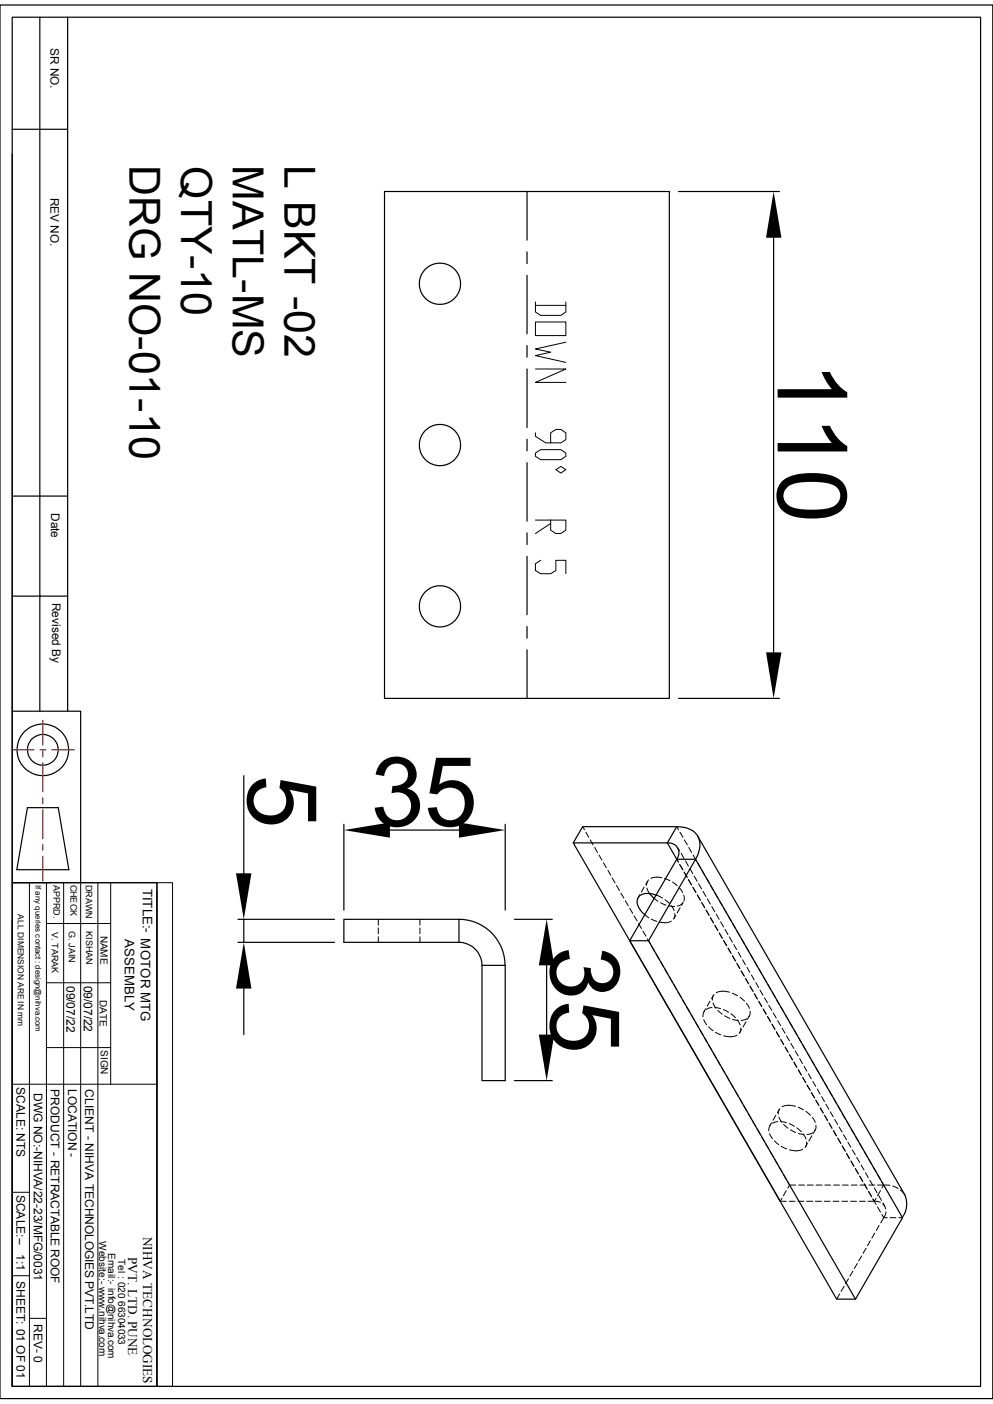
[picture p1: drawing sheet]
<svg xmlns="http://www.w3.org/2000/svg" width="210mm" height="297mm" viewBox="0 0 210 297" stroke-linecap="round" stroke-linejoin="round" font-family="sans-serif">
<g fill="none" stroke="#000" stroke-width=".25">
<path d="M0 1.1h210v294.8h-210zM2.6 3.6h204.8v289.7h-204.8zM8.4 3.6v146.9M14.3 3.6v146.9M2.6 32.6v117.9h14.5v36.2M2.6 27.3h11.7M81.3 40.5h60.3v107.2h-60.3zM111.5 53.3v2.5M111.5 58.3v12.3M111.5 40.5v10.3M143.5 40.5h21.3M163.6 50.3v87.7"/>
<path d="M111.5 73.1v2.5M111.5 78.1v12.3M111.5 92.9v2.5M111.5 97.9v12.3M2.6 104.9h11.7M111.5 112.7v2.5M111.5 117.7v12.3M2.6 126.1h11.7M111.5 132.5v2.5M111.5 137.5v10.2M2.6 150.5v36.2M143.5 147.7h21.3"/>
<path d="M5.8 170.9h6.5l2.3 13.1h-11zM51.6 164.1v20.6M72.7 174.4v18.1M82.5 175.6h14.6M106.8 174.4v18.1M141.1 178.3l2 3.5a2.13 2.13 0 0 0 .2-2.4 2.13 2.13 0 0 0-2.2-1M141.1 178.3h-19.9l43.9 75.8M141.1 178.3l2-3.4a4.9 4.9 0 0 1 4.6 2.2 5.1 5.1 0 0 1-.6 4.7h-4l-9.9 17.2h4M143.1 174.9h-19.9l-2 3.4M147.6 176.9l43.7 75.8a4.8 4.8 0 0 1-.5 4.9M2.6 186.7h30.6v106.6h-30.6zM2.6 194.8v98.5"/>
<path d="M50.3 199.3h20.4M50.3 194.5h20.4M51.6 194.5v4.8M97.1 199.3a4.9 4.9 0 0 1 4.8 4.9M97.1 194.5h-24.4v4.8h24.4M97.1 194.5v4.8M97.1 194.5a9.7 9.7 0 0 1 9.7 9.7M108.8 194.5h8M133.2 199l43.8 75.8h3.9M137.4 189.1l.9 1M138.8 189.4a3.6 3.6 0 0 0-3.7 .3 2.37 2.37 0 0 0 .5 3l.8 .8M147.1 181.8l43.8 75.8-10 17.2-43.7-75.8z"/>
<path d="M51.6 209.1v9.8M101.9 204.2h4.9v24.4h-4.9zM115.6 204.2v14.7M108.8 228.6h8"/>
<circle cx="93.1" cy="60" r="4.4"/>
<circle cx="93.1" cy="94.1" r="4.4"/>
<circle cx="93.1" cy="128.3" r="4.4"/>
<circle cx="9.1" cy="158.6" r="5.5"/>
<circle cx="9.1" cy="158.6" r="3.3"/>
</g>
<g fill="none" stroke="#000" stroke-width=".21">
<path d="M113.2 68.1h6.5v2.9h-6.5zM113.2 63.9v2.1l1.1 .7h4.3l1.1-.7v-2.1M113.2 78.1h6.5l-6.5 2.8h6.5M113.2 64.6h6.5M119.7 72.4l-6.5 1.4 3.3 .7-3.3 .7 6.5 1.5M113.2 95.8l1.1-.7h4.3l1.1 .7v.7l-1.1 .7h-4.3l-1.1-.7zM113.2 91.6v.7l2.2 1.4h3.2l1.1-.7v-1.4l-1.1-.8h-1l-1.1 .8v2.1M117.6 99.4l1-.7 1.1 .7-1.1 .7zM113.2 110h6.5v2.1l-1.1 .8h-1l-1.1-.8v-2.1M114.3 118.5l-1.1 .8v1.4l1.1 .7h2.2l1.1-.7v-2.2h2.1v2.9M116.5 110.7l-3.3 2.2M123.2 174.9l.4 .6"/>
<path d="M123.9 176.1l.6 1M124.8 177.7l.6 1M125.8 179.3l.6 1M143.1 174.9l.4 .6M143.3 179.3l.4 .7M143.8 176.1l.6 1M144.7 177.7l.7 1M145.7 179.3l.6 1M2.6 186.7h30.6M6.2 186.7v106.6M9.8 195.4h13.6M9.8 186.7v106.6"/>
<path d="M13.5 186.7v106.6M17.1 186.7v106.6M20.7 186.7v106.6M23.4 186.7v42.7M33.2 186.7h3.3v106.6h-3.3zM33.2 188.6v104.7M80 194.5v1.2M80 196.3v1.2M80 198.2v1.1M88.8 194.5v1.2M88.8 196.3v1.2M88.8 198.2v1.1"/>
<path d="M126.7 180.9l.6 1M127.6 182.5l.6 1.1M128.6 184.1l.6 1.1M129.5 185.7l.6 1.1M130.4 187.3l.6 1.1M131.3 188.9l.7 1.1M132.2 190.5l.7 1.1M133.2 192.2l.6 1M134.1 193.8l.6 1M135 195.4l.7 1M135.3 189.3l-.3 .6M136 197l.6 1"/>
<path d="M136.2 187.7l-.6 1M136.4 193.5l.8 .6M136.8 187.9l.6 1.1M136.9 198.6l.6 1M136.9 186.5l-.3 .6M137.2 186.1l-.4 .8-.1 .4M137.8 194.4l1.1 .5M138.3 190.1l.8 .6M138.8 189.4l1.3 .6M139.7 191l1.1 .5M140 185.7l-1.1-.2-1.2 .3M140.5 185.8l1.2 .5"/>
<path d="M140.6 190.3l1 .8M141.4 191.6l1.3 .2M142 194.9h-.2a3.1 3.1 0 0 1-2.3 .2M142 191.6l.6 1.1M142.2 186.6l1 .8M142.7 193.3v.6l-.2 .5M142.9 193.6l-.4 .7M143.4 182.3l-.3-.5 .4 .6M143.6 187.8l.8 1M143.7 182.8l.7 1.2M143.8 192l-.6 1.1M144.1 180.5l.6 1.1"/>
<path d="M144.3 191.1l-.5 .4-.5 .2M144.5 190.8l-.4 .7M144.6 189.4l.1 1.2M144.7 184.4l.7 1.2M145 182.1l.6 1.1M145.6 186.1l.6 1M145.7 186.2l.6 1M145.9 183.7l.6 1.1M146.5 187.7l.7 1M146.6 180.9l.6 1M146.6 187.8l.6 1M146.8 185.3l.6 1.1"/>
<path d="M147.4 189.3l.7 1M147.5 182.5l.6 1.1M147.5 189.4l.6 1.1M147.7 186.9l.7 1.1M148.4 190.9l.6 1M148.5 184.1l.6 1.1M148.5 191l.6 1.1M148.7 188.6l.6 1.1M149.3 192.5l.6 1M149.4 185.7l.6 1.1M149.4 192.6l.6 1.1M149.6 190.2l.6 1.1"/>
<path d="M150.2 194.1l.7 1.2M150.3 187.3l.6 1.1M150.5 191.8l.7 1.1M151.2 195.7l.6 1.1M151.2 188.9l.6 1.1M151.2 195.8l.6 1.1M151.5 193.4l.6 1.1M152.1 197.3l.6 1.1M152.1 190.5l.7 1.1M152.1 197.4l.7 1.1M152.4 195l.6 1.1M153 198.9l.6 1.1"/>
<path d="M153.1 192.2l.6 1M153.1 199.1l.6 1M153.3 196.6l.7 1.1M154 193.8l.6 1M154.3 198.2l.6 1.1M154.9 195.4l.7 1M155.2 199.8l.6 1.1M155.9 197l.6 1M156.8 198.6l.6 1M9.8 207.9h13.6M137.8 200.2l.6 1.1M138.8 201.8l.6 1.1"/>
<path d="M139.7 203.4l.6 1.1M140.6 205l.6 1.1M141.6 206.6l.6 1.1M142.5 208.2l.6 1.1M143.4 209.8l.6 1.1M144.3 211.5l.6 1M145.2 213.1l.7 1M146.2 214.7l.6 1M147.1 216.3l.6 1M148 217.9l.7 1M148.8 215.7l.6 1.1M149 213.9l-.3 .6v.6"/>
<path d="M149 219.5l.6 1.1M149.2 213.4l-.3 .6M149.9 217.3l.9 .8M150.2 211.8l-.6 1.1M150.6 213.1l-1.2 .4M150.8 212.2l.6 1.1M150.9 210.6l-.4 .6M151 210.4l-.3 .6v.6M151.2 213.1l1.2 .3M151.3 218.4l1.1 .5M151.8 213.7l.9 .8M153 213.6l1.1 .5"/>
<path d="M153.2 214.9l1.1 .5M154 200.5l.6 1.1M154 200.7l.6 1M154.3 209.9l-1.4-.2-1.4 .3M154.6 214.5l.9 .8M154.9 210.1l1.1 .6M154.9 202.1l.6 1.1M154.9 215.6l1.2 .3M154.9 202.3l.7 1M155.8 203.8l.6 1M155.9 219l-1.4 .3-1.5-.2M155.9 203.9l.6 1"/>
<path d="M155.9 215.8l.6 1M156.1 201.4l.6 1.1M156.5 211l1 .8M156.7 217.5l-.1 .5-.3 .6M156.7 205.4l.7 1.1M156.8 217.8l-.3 .6M157.1 203l.5 1.1M157.6 207l.8 1.2M157.7 200.2l.7 1.1M157.8 216.2l-.7 1.1M157.9 212.3l.6 1M157.9 215.5l-1.1 .4"/>
<path d="M158 204.6l.6 1.1M158.5 215l-.4 .6M158.6 208.6l.7 1.2M158.6 213.9v.7l-.2 .5M158.7 201.8l.6 1.1M158.9 206.2l.6 1.1M159.5 210.2l.6 1M159.6 203.4l.6 1.1M159.6 210.3l.6 1.1M159.9 207.9l.5 1M160.4 211.8l.7 1.1M160.5 205l.6 1.1"/>
<path d="M160.5 211.9l.6 1.1M160.7 209.5l.7 1M161.4 213.4l.6 1.1M161.5 206.6l.6 1.1M161.5 213.5l.6 1.1M161.7 211.1l.6 1M162.3 215l.6 1.1M162.4 208.2l.6 1.1M162.4 215.1l.6 1.1M162.6 212.7l.6 1M163.2 216.6l.7 1.1M163.3 209.8l.6 1.1"/>
<path d="M163.3 216.7l.6 1.1M163.5 214.3l.7 1M164.2 218.2l.6 1.2M164.2 211.5l.6 1M164.5 215.9l.6 1.1M165.1 219.8l.6 1.1M165.1 213.1l.7 1M165.1 220l.7 1M165.4 217.5l.6 1.1M166.1 214.7l.6 1M166.3 219.1l.7 1.1M167 216.3l.6 1"/>
<path d="M167.9 217.9l.7 1M168.9 219.5l.6 1.1M2.6 229.4h30.6M9.8 221.6h13.6M149.9 221.1l.6 1.1M150.8 222.7l.7 1.1M151.8 224.3l.6 1.1M152.7 225.9l.6 1.1M153.6 227.5l.6 1.1M154.6 229.2l.6 1M155.5 230.8l.6 1M156.4 232.4l.6 1"/>
<path d="M157.3 234l.6 1M158.2 235.6l.7 1M159.2 237.2l.6 1.1M160.1 238.8l.6 1.1M162.8 239.8l.6 1.1M162.9 238l-.3 .6v.6M163.2 237.5l-.4 .7M164.1 235.9l-.6 1.1M164.5 237.3l-1.2 .3M164.7 236.3l.6 1.1M164.8 234.7l-.4 .7M164.9 234.5l-.3 .6v.6"/>
<path d="M165.1 237.3l1.2 .2M165.7 237.9l1 .8M166 221.4l.6 1.1M166.1 221.6l.6 1M166.9 237.7l1.1 .6M167 223.1l.6 1M167 223.2l.6 1M167.2 239l1.1 .6M167.3 220.7l.6 1.1M167.9 224.7l.6 1M167.9 224.8l.7 1M168.2 222.3l.6 1.1"/>
<path d="M168.2 234l-1.4-.2-1.4 .3M168.5 238.6l1 .8M168.8 234.2l1.1 .6M168.8 226.3l.6 1M168.9 239.8l1.2 .2M168.9 226.4l.6 1.1M169.1 223.9l.6 1.1M169.8 227.9l.5 1M169.8 221.1l.6 1.1M169.8 228l.6 1.1M169.8 239.9l.7 1.1M170.1 225.6l.5 1"/>
<path d="M170.4 235.1l1 .8M170.6 229.5l.8 1.2M170.7 222.7l.7 1.1M171 227.2l.6 1M171.6 231.1l.7 1.2M171.7 224.3l.6 1.1M171.8 236.4l.6 1M171.9 239.6l-1.2 .4M171.9 228.8l.6 1M172.4 239.1l-.4 .7M172.5 232.7l.7 1.2M172.6 238v.7l-.3 .5"/>
<path d="M172.6 225.9l.6 1.1M172.8 230.4l.6 1M173.4 234.3l.7 1.1M173.5 227.5l.6 1.1M173.5 234.4l.6 1.1M173.8 232l.6 1M174.4 235.9l.6 1.1M174.5 229.2l.5 1M174.5 236.1l.5 1M174.7 233.6l.6 1.1M175.3 237.5l.6 1.1M175.4 230.8l.6 1"/>
<path d="M175.4 237.7l.6 1M175.6 235.2l.6 1.1M176.2 239.1l.7 1.1M176.3 232.4l.6 1M176.3 239.3l.6 1M176.5 236.8l.7 1.1M177.2 234l.6 1M177.5 238.4l.6 1.1M178.1 235.6l.7 1M179.1 237.2l.6 1.1M180 238.8l.6 1.1M2.6 252.2h3.6"/>
<path d="M161 240.4l.7 1.1M162 242l.6 1.1M162.9 243.6l.6 1.1M163.8 241.3l.9 .8M163.8 245.2l.7 1.1M164.8 246.8l.6 1.1M165.2 242.5l1.2 .5M165.4 253.5l-.4 .6h1.3M165.7 248.5l.6 1M166.3 251.9l-.6 1M166.6 250.1l.4 .6M166.9 254.1h1.2"/>
<path d="M168.3 250.7h-1.3l-.4 .6M168.8 254.1h1.2M168.9 250.7h1.2M169.8 243.1l-1.4 .4-1.4-.3M170.6 241.6v.5l-.3 .6M170.6 254.1h1.3M170.7 250.7h1.3M170.8 241.9l-.4 .7M171.7 240.3l-.6 1.1M172.5 254.1h1.2M172.6 250.7h1.3M174.3 254.1h1.3"/>
<path d="M174.5 250.7h1.2M176.2 254.1h1.2M176.3 250.7h1.2M177.2 240.7l.6 1.1M177.2 240.9l.6 1M178.1 254.1h1.2M178.1 242.4l.7 1.1M178.2 250.7h1.2M178.4 240l.6 1.1M179 244l.6 1M179.1 244.1l.6 1.1M179.3 241.6l.7 1.1"/>
<path d="M179.9 254.1h1.2M180 245.6l.6 1M180 245.7l.6 1.1M180 250.7h1.3M180.3 243.2l.6 1.1M180.9 247.2l.6 1M180.9 240.4l.7 1.1M180.9 247.3l.7 1.1M181.2 244.9l.6 1M181.8 254.1h1.2M181.8 248.8l.6 1.1M181.9 242l.6 1.1"/>
<path d="M181.9 248.9l.6 1.1M181.9 250.7h1.2M182.1 246.5l.7 1M182.8 250.4l.5 1.1M182.8 243.6l.6 1.1M182.8 250.5l.6 1.1M183 248.1l.6 1M183.6 254.1h1.3M183.7 252l.6 1.1M183.7 245.2l.7 1.1M183.7 252.1l.7 1.1M183.8 250.7h1.2"/>
<path d="M184 249.7l.6 1M184.6 253.6l.3 .5M184.7 246.8l.6 1.1M184.7 253.7l.6 1.1M184.9 254.1l1.3 .2M184.9 251.3l.6 1M185.3 253.5l-.4 .6M185.6 250.7h1.3M185.6 248.5l.6 1M185.6 255.3l.6 1.1M185.8 252.9l.6 1.1M185.9 259.2l-.6 1.1"/>
<path d="M186.2 251.9l-.6 1M186.5 250.1l.4 .6M186.5 256.9l.4 .7M186.7 254.7l.6 1M186.8 254.5l.3 .6M186.9 250.7h1.3M186.9 257.6h.8M186.9 250.7l-.4 .6M186.9 257.6l-.6 1.1M187.4 256.4l-.1 .5-.4 .7M188.3 257.6h1.2M188.8 250.9l1.1 .5"/>
<path d="M190.1 257.6h.8M190.4 251.8l.9 .9M2.6 269.9h3.6M6.2 278.9h3.6M177.6 273.7l-.6 1.1M178.5 272.1l-.6 1.1M179.5 270.5l-.7 1.1M180.4 268.9l-.7 1.1M181.3 267.3l-.6 1.1M182.2 265.7l-.6 1M183.2 264.1l-.7 1M184.1 262.5l-.6 1"/>
<path d="M185 260.9l-.6 1"/>
</g>
<path d="M2.4 158.6h4.8M8.4 158.6h1.3M9.1 152.4v5.2M9.1 158.8v1.3M10.9 158.6h4.8M9.1 161.3v6.2M9.1 168.7v1.3M9.1 171.2v6.2M9.1 178.6v1.3M9.1 181.1v5.3" fill="none" stroke="#f00" stroke-width=".25"/>
<path d="M163.6 40.5l1.7 9.8h-3.3zM162 138h3.3l-1.7 9.7zM72.7 175.6l9.8-1.6v3.2zM97.1 174l9.7 1.6-9.7 1.6zM49.9 184.7h3.3l-1.6 9.8zM51.6 199.3l1.6 9.8h-3.3zM115.6 194.5l1.6 9.7h-3.2zM114 218.9h3.2l-1.6 9.7z" fill="#000"/>
<g fill="#000">
<path d="M53.7 165.7l1.4-.8 1.1-.2 .1 1.8a2.98 2.98 0 0 0-2.7 3.2 2.98 2.98 0 0 0 3.1 2.8 3.2 3.2 0 0 0 3.6-1.9 3.2 3.2 0 0 0-1.2-3.9l.3-1.7 7.5 1.4v7.3h-1.7v-5.9l-4-.7a4.6 4.6 0 0 1 .1 5.4 4.6 4.6 0 0 1-5.2 1.8 5 5 0 0 1-2.4-8.6z"/>
<path d="M164.5 82.3h11.4l-1.2-1.7-.9-1.9h1.7a9.4 9.4 0 0 0 3.7 4.3v1.1h-14.7zM164.5 93.7h11.4l-1.2-1.7-.9-1.9h1.7a9.4 9.4 0 0 0 3.7 4.3v1.1h-14.7zM165.3 102a7.7 7.7 0 0 1 5.4-1.9 9.9 9.9 0 0 1 7.3 1.8 4.4 4.4 0 0 1-2.3 7.3 15.2 15.2 0 0 1-9.2-.5 4.4 4.4 0 0 1-1.2-6.7zM166.5 103.1a2.5 2.5 0 0 0 1.3 4.3 17.1 17.1 0 0 0 8.3-.2 2.51 2.51 0 0 0 1.6-2.5 2.51 2.51 0 0 0-2-2.3 16.6 16.6 0 0 0-8.4 .2z"/>
<path d="M117.3 202.5l1.3-1 1.7-.5 .2 1.9a2.93 2.93 0 0 0-2.7 3.3 2.93 2.93 0 0 0 3.5 2.5 2.93 2.93 0 0 0 2.2-3.7l-.1-.4 1.6 .2a2.57 2.57 0 0 0 .8 2.6 2.57 2.57 0 0 0 2.7 .3 2.57 2.57 0 0 0 1.1-2.9 2.57 2.57 0 0 0-2.6-1.8l.4-1.9a4.5 4.5 0 0 1 3.8 3.9 4.5 4.5 0 0 1-2.7 4.7 3.2 3.2 0 0 1-4.1-1.9 3.8 3.8 0 0 1-5.9 2.2 5.2 5.2 0 0 1-1.2-7.5zM117.7 213.4l1.4-.8 1.2-.3 .1 1.9a2.98 2.98 0 0 0-2.7 3.1 2.98 2.98 0 0 0 3 2.9 3.2 3.2 0 0 0 3.7-1.9 3.2 3.2 0 0 0-1.3-3.9l.3-1.7 7.5 1.4v7.3h-1.7v-5.9l-3.9-.8a4.6 4.6 0 0 1 .1 5.5 4.6 4.6 0 0 1-5.2 1.8 5 5 0 0 1-2.5-8.6z"/>
</g>
<text font-size="20.4" x="78.4" y="174.7">35</text>
<g font-size="9.1">
<text x="27.4" y="34.9" transform="rotate(90 27.4 34.9)">DRG NO-01-10</text>
<text x="38.3" y="35.2" transform="rotate(90 38.3 35.2)">QTY-10</text>
<text x="49.2" y="34.9" transform="rotate(90 49.2 34.9)">MATL-MS</text>
<text x="60.2" y="35" transform="rotate(90 60.2 35)">L BKT -02</text>
</g>
<g font-size="2.8">
<text x="30.2" y="188" transform="rotate(90 30.2 188)">TITLE:- MOTOR MTG</text>
<text x="26.4" y="198.7" transform="rotate(90 26.4 198.7)">ASSEMBLY</text>
<text x="30.3" y="261.6" transform="rotate(90 30.3 261.6)">NIHVA TECHNOLOGIES</text>
<text x="27.1" y="265.9" transform="rotate(90 27.1 265.9)">PVT. LTD. PUNE</text>
</g>
<g font-size="2.5">
<text x="10.7" y="10.1" transform="rotate(90 10.7 10.1)">SR NO.</text>
<text x="10.7" y="41.8" transform="rotate(90 10.7 41.8)">REV NO.</text>
<text x="10.8" y="108.5" transform="rotate(90 10.8 108.5)">Date</text>
<text x="11" y="127.5" transform="rotate(90 11 127.5)">Revised By</text>
<text x="14.1" y="208.5" transform="rotate(90 14.1 208.5)">09/07/22</text>
<text x="17.7" y="208.5" transform="rotate(90 17.7 208.5)">09/07/22</text>
<text x="3.5" y="230" transform="rotate(90 3.5 230)">SCALE: NTS</text>
<text x="7.2" y="231.2" transform="rotate(90 7.2 231.2)">DWG NO:-NIHVA/22-23/MFG/0031</text>
<text x="10.8" y="230.3" transform="rotate(90 10.8 230.3)">PRODUCT - RETRACTABLE ROOF</text>
<text x="14.4" y="230.3" transform="rotate(90 14.4 230.3)">LOCATION -</text>
<text x="18" y="230.4" transform="rotate(90 18 230.4)">CLIENT - NIHVA TECHNOLOGIES PVT.LTD</text>
<text x="3.5" y="252.7" transform="rotate(90 3.5 252.7)">SCALE:--</text>
<text x="3.5" y="265.3" transform="rotate(90 3.5 265.3)">1:1</text>
<text x="3.5" y="271" transform="rotate(90 3.5 271)">SHEET: 01 OF 01</text>
<text x="7.2" y="280" transform="rotate(90 7.2 280)">REV- 0</text>
</g>
<g font-size="2.1">
<text x="21.3" y="197.9" transform="rotate(90 21.3 197.9)">NAME</text>
<text x="21.1" y="211.5" transform="rotate(90 21.1 211.5)">DATE</text>
<text x="21.3" y="222.1" transform="rotate(90 21.3 222.1)">SIGN</text>
<text x="21" y="262.6" transform="rotate(90 21 262.6)">Website:- www.nihva.com</text>
<text x="22.9" y="265" transform="rotate(90 22.9 265)">Email:- info@nihva.com</text>
<text x="25" y="266.3" transform="rotate(90 25 266.3)">Tel : 020 66304033</text>
</g>
<g font-size="1.9">
<text x="11.3" y="187.2" transform="rotate(90 11.3 187.2)">APPRD.</text>
<text x="14.9" y="187.1" transform="rotate(90 14.9 187.1)">CHECK</text>
<text x="18.1" y="187.2" transform="rotate(90 18.1 187.2)">DRAWN</text>
<text x="11" y="197.1" transform="rotate(90 11 197.1)">V. TARAK</text>
<text x="14.6" y="197" transform="rotate(90 14.6 197)">G. JAIN</text>
<text x="18.2" y="197" transform="rotate(90 18.2 197)">KISHAN</text>
</g>
<text font-size="1.8" x="3.8" y="193.4" transform="rotate(90 3.8 193.4)">ALL DIMENSION ARE IN mm</text>
<text font-size="1.7" x="7.5" y="187.2" transform="rotate(90 7.5 187.2)">If any queries contact : design@nihva.com</text>
</svg>
